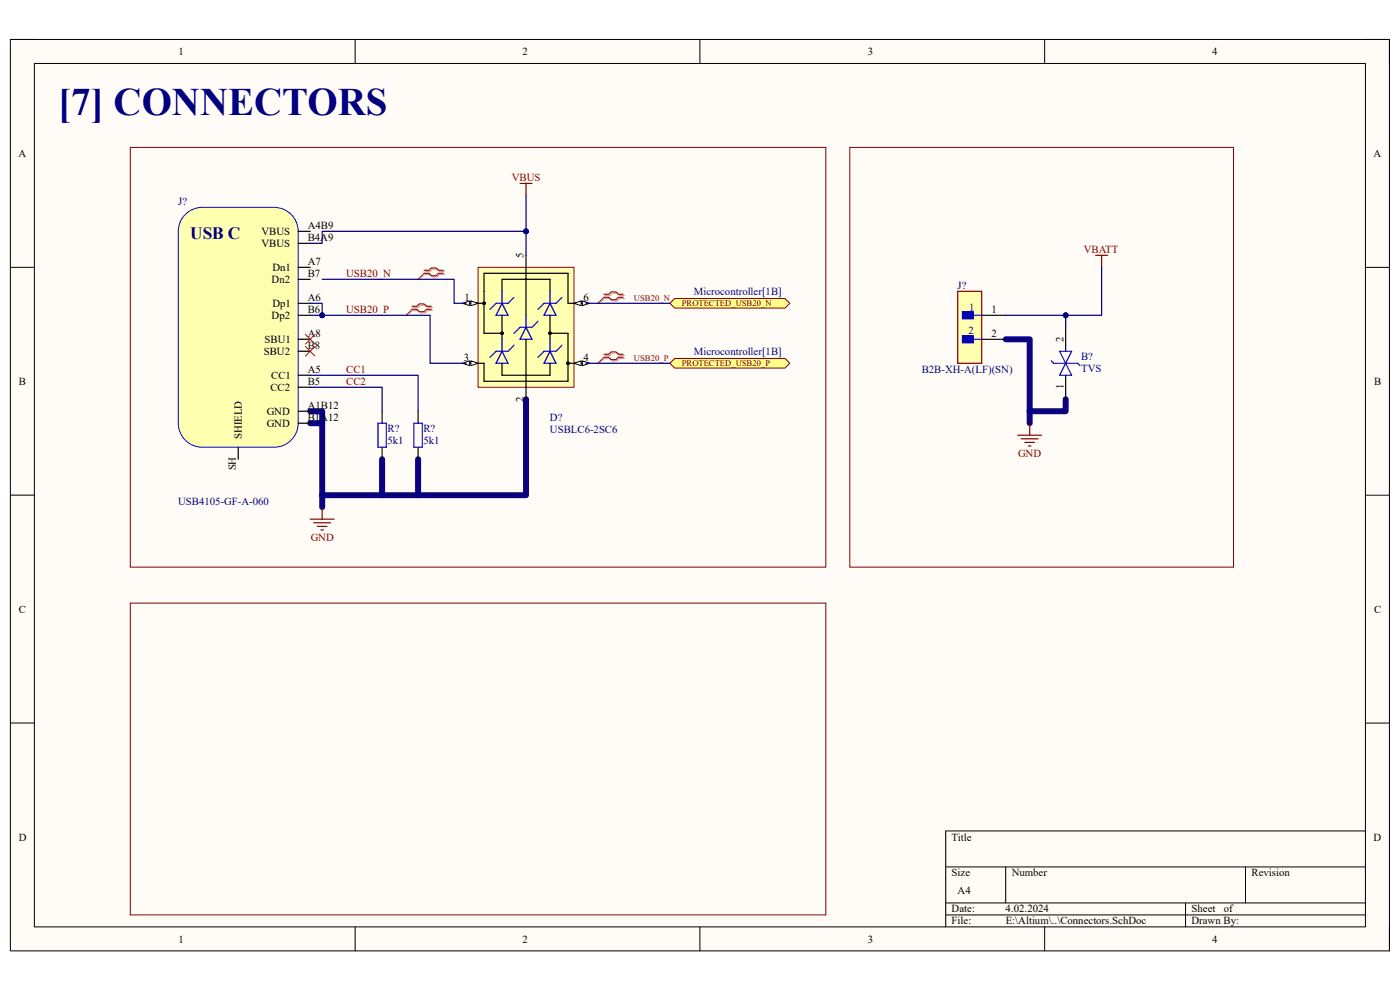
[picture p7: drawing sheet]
<svg xmlns="http://www.w3.org/2000/svg" width="297mm" height="210mm" viewBox="0 0 297 210" stroke-linecap="round" stroke-linejoin="round" font-family="sans-serif">
<path d="M2.2 8.4h292.6v193.3h-292.6z" fill-rule="evenodd" fill="#fffcf8"/>
<path d="M2.2 8.4h292.6v193.3h-292.6z" fill="none" stroke="#000" stroke-width=".21"/>
<path d="M7.3 13.5h282.4v183.1h-282.4z" fill-rule="evenodd" fill="#fffcf8"/>
<g fill="none" stroke="#000" stroke-width=".21">
<path d="M2.2 8.4h5.1M7.3 13.5h282.4v183.1h-282.4zM75.3 8.4v5.1M148.5 8.4v5.1M221.6 8.4v5.1M289.7 8.4h5.1v5.1M2.2 56.7h5.1M289.7 56.7h5.1M2.2 105h5.1M289.7 105.1h5.1M2.2 153.4h5.1M289.7 153.4h5.1"/>
<path d="M289.7 176.3h-89.1v20.3M75.3 196.6v5.1M148.5 196.6v5.1M200.6 183.9h89.1M200.6 191.5h89.1M200.6 194.1h89.1M213.4 183.9v7.6M221.6 196.6v5.1M251.5 191.5v5.1M264.2 183.9v7.6M294.8 196.6v5.1"/>
</g>
<path d="M213.4 72h5.1v17.8M65.8 87.2h2.5v2.6M65.8 89.8h2.5v17.8M81.1 97.4v7.6M88.7 97.4v7.6h-20.4M111.6 84.7v20.3h-22.9M226.1 84.7v2.5h-7.6" fill="none" stroke="#11037f" stroke-width="1.3"/>
<path d="M101.4 56.7h20.4v25.4h-20.4z" fill-rule="evenodd" fill="#ffffb0"/>
<path d="M101.4 56.7h20.4v25.4h-20.4z" fill="none" stroke="#800000" stroke-width=".21"/>
<path d="M106.5 74.5l1.3 2.6h-2.6zM106.5 72v2.5M109.1 73.2l-1.3 1.3h-2.6l-1.2 1.3" fill="none" stroke="#00f" stroke-width=".25"/>
<path d="M98.9 64.3h2.5" fill="none" stroke="#000" stroke-width=".25"/>
<path d="M99.9 63.8l1.5 .5-1.5 .5z" fill="#f8fcff"/>
<path d="M99.9 63.8l1.5 .5-1.5 .5z" fill="none" stroke="#000" stroke-width=".21"/>
<path d="M98.1 64.3l1.5-.5v1z" fill="#f8fcff"/>
<path d="M98.1 64.3l1.5-.5v1z" fill="none" stroke="#000" stroke-width=".21"/>
<path d="M106.5 64.3l1.3 2.6h-2.6zM106.5 61.8v2.5M109.1 63.1l-1.3 1.2h-2.6l-1.2 1.3M111.6 69.4l1.3 2.6h-2.6zM111.6 66.9v2.5M114.1 68.2l-1.2 1.2h-2.6l-1.2 1.3M116.7 64.3l1.3 2.6h-2.6zM116.7 74.5l1.3 2.6h-2.6zM116.7 61.8v2.5M116.7 72v2.5M119.2 63.1l-1.2 1.2h-2.6l-1.3 1.3M119.2 73.2l-1.2 1.3h-2.6l-1.3 1.3" fill="none" stroke="#00f" stroke-width=".25"/>
<path d="M121.8 64.3h2.5" fill="none" stroke="#000" stroke-width=".25"/>
<path d="M121.8 64.3l1.5-.5v1z" fill="#f8fcff"/>
<path d="M121.8 64.3l1.5-.5v1z" fill="none" stroke="#000" stroke-width=".21"/>
<path d="M123.5 63.8l1.6 .5-1.6 .5z" fill="#f8fcff"/>
<path d="M123.5 63.8l1.6 .5-1.6 .5z" fill="none" stroke="#000" stroke-width=".21"/>
<path d="M111.6 54.2v2.5M121.8 77.1h2.5M111.6 82.1v2.6" fill="none" stroke="#000" stroke-width=".25"/>
<path d="M121.8 77.1l1.5-.5v1z" fill="#f8fcff"/>
<path d="M121.8 77.1l1.5-.5v1z" fill="none" stroke="#000" stroke-width=".21"/>
<path d="M123.5 76.6l1.6 .5-1.6 .5z" fill="#f8fcff"/>
<path d="M123.5 76.6l1.6 .5-1.6 .5z" fill="none" stroke="#000" stroke-width=".21"/>
<path d="M98.9 77.1h2.5" fill="none" stroke="#000" stroke-width=".25"/>
<path d="M99.9 76.6l1.5 .5-1.5 .5z" fill="#f8fcff"/>
<path d="M99.9 76.6l1.5 .5-1.5 .5z" fill="none" stroke="#000" stroke-width=".21"/>
<path d="M98.1 77.1l1.5-.5v1z" fill="#f8fcff"/>
<path d="M98.1 77.1l1.5-.5v1z" fill="none" stroke="#000" stroke-width=".21"/>
<g fill="none" stroke="#000" stroke-width=".25">
<path d="M111.6 56.7v10.2M101.4 64.3h1.3M106.5 61.8v-2.5h10.2v2.5M106.5 66.9v5.1M106.5 77.1v2.5h10.2v-2.5M111.6 72v10.1M116.7 66.9v5.1M116.7 70.7h3.8v10.2h-17.8v-3.8h-1.3M120.5 77.1h1.3M121.8 64.3h-1.3v-6.3h-17.8v12.7h3.8"/>
<circle cx="102.7" cy="64.3" r=".25"/>
<circle cx="106.5" cy="70.7" r=".25"/>
<circle cx="116.7" cy="70.7" r=".25"/>
<circle cx="120.5" cy="77.1" r=".25"/>
</g>
<path d="M39 45.8a5.1 5.1 0 0 1 3.9-1.8h15.3a5.1 5.1 0 0 1 5.1 5.1v40.7a5.1 5.1 0 0 1-5.1 5.1h-15.3a5.1 5.1 0 0 1-5.1-5.1v-40.7a5.1 5.1 0 0 1 1.2-3.3z" fill-rule="evenodd" fill="#ffffb0"/>
<path d="M39 45.8a5.1 5.1 0 0 1 3.9-1.8h15.3a5.1 5.1 0 0 1 5.1 5.1v40.7a5.1 5.1 0 0 1-5.1 5.1h-15.3a5.1 5.1 0 0 1-5.1-5.1v-40.7a5.1 5.1 0 0 1 1.2-3.3z" fill="none" stroke="#00f" stroke-width=".21"/>
<g fill="none" stroke="#000" stroke-width=".25">
<path d="M63.3 49.1h2.5M63.3 59.3h2.5M63.3 56.7h2.5M63.3 51.6h2.5M63.3 74.5h2.5M63.3 79.6h2.5M63.3 64.3h2.5M63.3 66.9h2.5M63.3 72h2.5M50.5 94.9v2.5M63.3 82.1h2.5M63.3 87.2h2.5"/>
<path d="M63.3 89.8h2.5M81.1 87.2v2.6M81.1 94.9v2.5M88.7 87.2v2.6M88.7 94.9v2.5"/>
</g>
<path d="M80.2 89.8h1.8v5.1h-1.8zM87.8 89.8h1.8v5.1h-1.8z" fill="none" stroke="#00f" stroke-width=".25"/>
<path d="M110.3 38.9h2.6M111.6 38.9v2.5M65.8 110.1h5.1M66.6 110.9h3.5M67.3 111.7h2.1M68.1 112.4h.5M68.3 107.6v2.5" fill="none" stroke="#800000" stroke-width=".25"/>
<path d="M90 58l-1.3 1.3M64.8 71l2 2M64.8 73.5l2 2M66.8 71l-2 2M66.8 73.5l-2 2M87.4 65.6l-1.2 1.3M128.1 63.1l-1.2 1.2M128.1 75.8l-1.2 1.3" fill="none" stroke="#f00" stroke-width=".21"/>
<path d="M90.2 57.6h1l.6-.5h1l.5 .5h1M90.2 58.2h1l.6 .5h1l.5-.5h1M87.7 65.2h1l.5-.5h1l.5 .5h1.1M87.7 65.9h1l.5 .5h1l.5-.5h1.1M128.4 62.7h1l.5-.5h1l.5 .5h1.1M128.4 63.3h1l.5 .5h1l.5-.5h1.1M128.4 75.4h1l.5-.5h1l.5 .5h1.1M128.4 76h1l.5 .6h1l.5-.6h1.1" fill="none" stroke="#d0a19e" stroke-width=".25"/>
<path d="M90.2 58.2l-1.5 1.1M87.7 65.9l-1.5 1M128.4 63.3l-1.5 1M128.4 76l-1.5 1.1" fill="none" stroke="#d0a19e" stroke-width=".21"/>
<path d="M90 57.3h1l.5-.5h1l.5 .5h1M90 58h1l.5 .5h1l.5-.5h1M87.4 65h1l.6-.5h1l.5 .5h1M87.4 65.6h1l.6 .5h1l.5-.5h1M128.1 62.4h1l.6-.5h1l.5 .5h1M128.1 63.1h1l.6 .5h1l.5-.5h1M128.1 75.2h1l.6-.6h1l.5 .6h1M128.1 75.8h1l.6 .5h1l.5-.5h1" fill="none" stroke="#f00" stroke-width=".25"/>
<path d="M142.1 64.3l1-1h23.4l1.1 1-1.1 1.1h-23.4z" fill-rule="evenodd" fill="#ffff80"/>
<path d="M142.1 64.3l1-1h23.4l1.1 1-1.1 1.1h-23.4z" fill="none" stroke="#800000" stroke-width=".21"/>
<path d="M143.1 76h23.4l1.1 1.1-1.1 1h-23.4l-1-1z" fill-rule="evenodd" fill="#ffff80"/>
<path d="M143.1 76h23.4l1.1 1.1-1.1 1h-23.4l-1-1z" fill="none" stroke="#800000" stroke-width=".21"/>
<path d="M203.2 61.8h5.1v15.3h-5.1z" fill-rule="evenodd" fill="#ffffb0"/>
<path d="M203.2 61.8h5.1v15.3h-5.1z" fill="none" stroke="#800000" stroke-width=".25"/>
<path d="M204.2 66.1h2.3v1.5h-2.3z" fill-rule="evenodd" fill="#00f"/>
<path d="M204.2 66.1h2.3v1.5h-2.3zM206.5 66.9h1.8" fill="none" stroke="#00f" stroke-width=".25"/>
<path d="M204.2 71.2h2.3v1.5h-2.3z" fill-rule="evenodd" fill="#00f"/>
<path d="M204.2 71.2h2.3v1.5h-2.3zM206.5 72h1.8M223 76.6l.5 .5h5.1l.5 .5M224.8 74.5h2.6l-1.3 2.6zM226.1 77.1l1.3 2.5h-2.6z" fill="none" stroke="#00f" stroke-width=".25"/>
<path d="M208.3 66.9h5.1M208.3 72h5.1M226.1 69.4v5.1M226.1 79.6v5.1" fill="none" stroke="#000" stroke-width=".25"/>
<path d="M232.4 54.2h2.6M233.7 54.2v2.5M215.9 92.3h5.1M216.7 93.1h3.5M217.4 93.9h2.1M218.2 94.6h.5M218.5 89.8v2.5" fill="none" stroke="#800000" stroke-width=".25"/>
<path d="M27.6 31.3h147.6v89h-147.6zM180.3 31.3h81.4v89h-81.4z" fill="none" stroke="#800000" stroke-width=".21"/>
<path d="M65.8 79.6h22.9v7.6M65.8 64.3h2.5v2.6M65.8 82.1h15.3v5.1" fill="none" stroke="#000080" stroke-width=".25"/>
<circle cx="68.3" cy="66.9" r=".51" fill="#000080"/>
<circle cx="68.3" cy="66.9" r=".51" fill="none" stroke="#000080" stroke-width=".21"/>
<path d="M65.8 87.2h2.5v2.6" fill="none" stroke="#000080" stroke-width=".25"/>
<circle cx="68.3" cy="89.8" r=".51" fill="#000080"/>
<circle cx="68.3" cy="89.8" r=".51" fill="none" stroke="#000080" stroke-width=".21"/>
<path d="M68.3 59.3h28v5h2.6M124.3 77.1h17.8M124.3 64.3h17.8M81.1 97.4v7.6" fill="none" stroke="#000080" stroke-width=".25"/>
<circle cx="81.1" cy="105" r=".51" fill="#000080"/>
<circle cx="81.1" cy="105" r=".51" fill="none" stroke="#000080" stroke-width=".21"/>
<path d="M111.6 84.7v20.3h-22.9" fill="none" stroke="#000080" stroke-width=".25"/>
<circle cx="88.7" cy="105" r=".51" fill="#000080"/>
<circle cx="88.7" cy="105" r=".51" fill="none" stroke="#000080" stroke-width=".21"/>
<path d="M111.6 49.1v5.1" fill="none" stroke="#000080" stroke-width=".25"/>
<circle cx="111.6" cy="49.1" r=".51" fill="#000080"/>
<circle cx="111.6" cy="49.1" r=".51" fill="none" stroke="#000080" stroke-width=".21"/>
<path d="M111.6 41.4v7.7h-43.3v2.5h-2.5" fill="none" stroke="#000080" stroke-width=".25"/>
<circle cx="111.6" cy="49.1" r=".51" fill="#000080"/>
<circle cx="111.6" cy="49.1" r=".51" fill="none" stroke="#000080" stroke-width=".21"/>
<path d="M226.1 84.7v2.5h-7.6" fill="none" stroke="#000080" stroke-width=".25"/>
<circle cx="218.4" cy="87.2" r=".51" fill="#000080"/>
<circle cx="218.4" cy="87.2" r=".51" fill="none" stroke="#000080" stroke-width=".21"/>
<path d="M226.1 66.9v2.5" fill="none" stroke="#000080" stroke-width=".25"/>
<circle cx="226.1" cy="66.9" r=".51" fill="#000080"/>
<circle cx="226.1" cy="66.9" r=".51" fill="none" stroke="#000080" stroke-width=".21"/>
<path d="M65.8 89.8h2.5v17.8" fill="none" stroke="#000080" stroke-width=".25"/>
<circle cx="68.3" cy="89.8" r=".51" fill="#000080"/>
<circle cx="68.3" cy="89.8" r=".51" fill="none" stroke="#000080" stroke-width=".21"/>
<circle cx="68.3" cy="105" r=".51" fill="#000080"/>
<circle cx="68.3" cy="105" r=".51" fill="none" stroke="#000080" stroke-width=".21"/>
<path d="M65.8 66.9h25.4v10.2h7.7" fill="none" stroke="#000080" stroke-width=".25"/>
<circle cx="68.3" cy="66.9" r=".51" fill="#000080"/>
<circle cx="68.3" cy="66.9" r=".51" fill="none" stroke="#000080" stroke-width=".21"/>
<path d="M88.7 97.4v7.6h-20.4" fill="none" stroke="#000080" stroke-width=".25"/>
<circle cx="88.7" cy="105" r=".51" fill="#000080"/>
<circle cx="88.7" cy="105" r=".51" fill="none" stroke="#000080" stroke-width=".21"/>
<circle cx="81.1" cy="105" r=".51" fill="#000080"/>
<circle cx="81.1" cy="105" r=".51" fill="none" stroke="#000080" stroke-width=".21"/>
<circle cx="68.3" cy="105" r=".51" fill="#000080"/>
<circle cx="68.3" cy="105" r=".51" fill="none" stroke="#000080" stroke-width=".21"/>
<path d="M213.4 72h5.1v17.8" fill="none" stroke="#000080" stroke-width=".25"/>
<circle cx="218.4" cy="87.2" r=".51" fill="#000080"/>
<circle cx="218.4" cy="87.2" r=".51" fill="none" stroke="#000080" stroke-width=".21"/>
<path d="M233.7 56.7v10.2h-20.3" fill="none" stroke="#000080" stroke-width=".25"/>
<circle cx="226.1" cy="66.9" r=".51" fill="#000080"/>
<circle cx="226.1" cy="66.9" r=".51" fill="none" stroke="#000080" stroke-width=".21"/>
<path d="M27.6 127.9h147.6v66.2h-147.6z" fill="none" stroke="#800000" stroke-width=".21"/>
<text font-size="8.3" fill="#000080" x="12.4" y="24.4">[7] CONNECTORS</text>
<text font-size="3.7" fill="#000080" x="40.3" y="50.8">USB C</text>
<g font-size="2.3">
<text x="37.9" y="11.7">1</text>
<text x="110.9" y="11.7">2</text>
<text x="184.1" y="11.7">3</text>
<text x="257.1" y="11.7">4</text>
<text x="3.9" y="33.3">A</text>
<text x="291.4" y="33.3">A</text>
<text x="55.5" y="49.8">VBUS</text>
<text x="55.5" y="52.4">VBUS</text>
<text x="65.3" y="48.6">A4B9</text>
<text x="65.3" y="51.1">B4A9</text>
<text x="57.6" y="60">Dn2</text>
<text x="57.8" y="57.4">Dn1</text>
<text x="65.3" y="58.7">B7</text>
<text x="65.3" y="56.2">A7</text>
<text x="111.1" y="54.7" transform="rotate(-90 111.1 54.7)">5</text>
<text x="57.8" y="65.1">Dp1</text>
<text x="65.3" y="63.8">A6</text>
<text x="98.5" y="63.8">1</text>
<text x="123.8" y="63.8">6</text>
<text x="57.6" y="67.6">Dp2</text>
<text x="65.3" y="66.4">B6</text>
<text x="65.3" y="71.5">A8</text>
<text x="210.3" y="66.4">1</text>
<text x="210.3" y="71.5">2</text>
<text x="56" y="75.3">SBU2</text>
<text x="56.1" y="72.7">SBU1</text>
<text x="65.3" y="74">B8</text>
<text x="98.4" y="76.5">3</text>
<text x="123.8" y="76.5">4</text>
<text x="225.6" y="72.5" transform="rotate(-90 225.6 72.5)">2</text>
<text x="4" y="81.6">B</text>
<text x="57.4" y="82.9">CC2</text>
<text x="57.5" y="80.3">CC1</text>
<text x="65.3" y="79.1">A5</text>
<text x="65.3" y="81.6">B5</text>
<text x="225.6" y="82.5" transform="rotate(-90 225.6 82.5)">1</text>
<text x="291.5" y="81.6">B</text>
<text x="56.6" y="88">GND</text>
<text x="65.3" y="86.7">A1B12</text>
<text x="65.3" y="89.3">B1A12</text>
<text x="111.1" y="85.2" transform="rotate(-90 111.1 85.2)">2</text>
<text x="51.3" y="93.1" transform="rotate(-90 51.3 93.1)">SHIELD</text>
<text x="56.6" y="90.6">GND</text>
<text x="50" y="99.8" transform="rotate(-90 50 99.8)">SH</text>
<text x="4" y="130">C</text>
<text x="291.5" y="130">C</text>
<text x="4" y="178.3">D</text>
<text x="201.9" y="178.3">Title</text>
<text x="291.4" y="178.3">D</text>
<text x="201.9" y="185.9">Size</text>
<text x="214.6" y="185.9">Number</text>
<text x="265.5" y="185.9">Revision</text>
<text x="203.2" y="189.7">A4</text>
<text x="201.9" y="193.5">Date:</text>
<text x="201.9" y="196.1">File:</text>
<text x="213.3" y="193.5">4.02.2024</text>
<text x="213.4" y="196.1">E:\Altium\..\Connectors.SchDoc</text>
<text x="252.8" y="196.1">Drawn By:</text>
<text x="252.8" y="193.5">Sheet</text>
<text x="259.6" y="193.5">of</text>
<text x="37.9" y="199.9">1</text>
<text x="110.9" y="199.9">2</text>
<text x="184.1" y="199.9">3</text>
<text x="257.1" y="199.9">4</text>
</g>
<g font-size="2.3" fill="#800000">
<text x="108.6" y="38.4">VBUS</text>
<text x="229.9" y="53.6">VBATT</text>
<text x="73.4" y="58.7">USB20_N</text>
<text x="73.4" y="66.4">USB20_P</text>
<text x="73.4" y="79.1">CC1</text>
<text x="73.4" y="81.6">CC2</text>
<text x="216" y="96.9">GND</text>
<text x="65.9" y="114.7">GND</text>
</g>
<g font-size="2.3" fill="#000080">
<text x="37.8" y="43.5">J?</text>
<text x="147.2" y="62.6">Microcontroller[1B]</text>
<text x="203.2" y="61.3">J?</text>
<text x="205.6" y="65.9">1</text>
<text x="205.4" y="71">2</text>
<text x="147.2" y="75.3">Microcontroller[1B]</text>
<text x="229.4" y="76.3">B?</text>
<text x="195.5" y="79.1">B2B-XH-A(LF)(SN)</text>
<text x="229.4" y="78.8">TVS</text>
<text x="116.7" y="89.3">D?</text>
<text x="82.2" y="91.6">R?</text>
<text x="82.2" y="94.1">5k1</text>
<text x="89.8" y="91.6">R?</text>
<text x="89.8" y="94.1">5k1</text>
<text x="116.7" y="91.8">USBLC6-2SC6</text>
<text x="37.8" y="107.1">USB4105-GF-A-060</text>
</g>
<g font-size="1.8" fill="#800000">
<text x="134.5" y="63.9">USB20_N</text>
<text x="144.7" y="64.9">PROTECTED_USB20_N</text>
<text x="134.5" y="76.6">USB20_P</text>
<text x="144.7" y="77.6">PROTECTED_USB20_P</text>
</g>
</svg>
